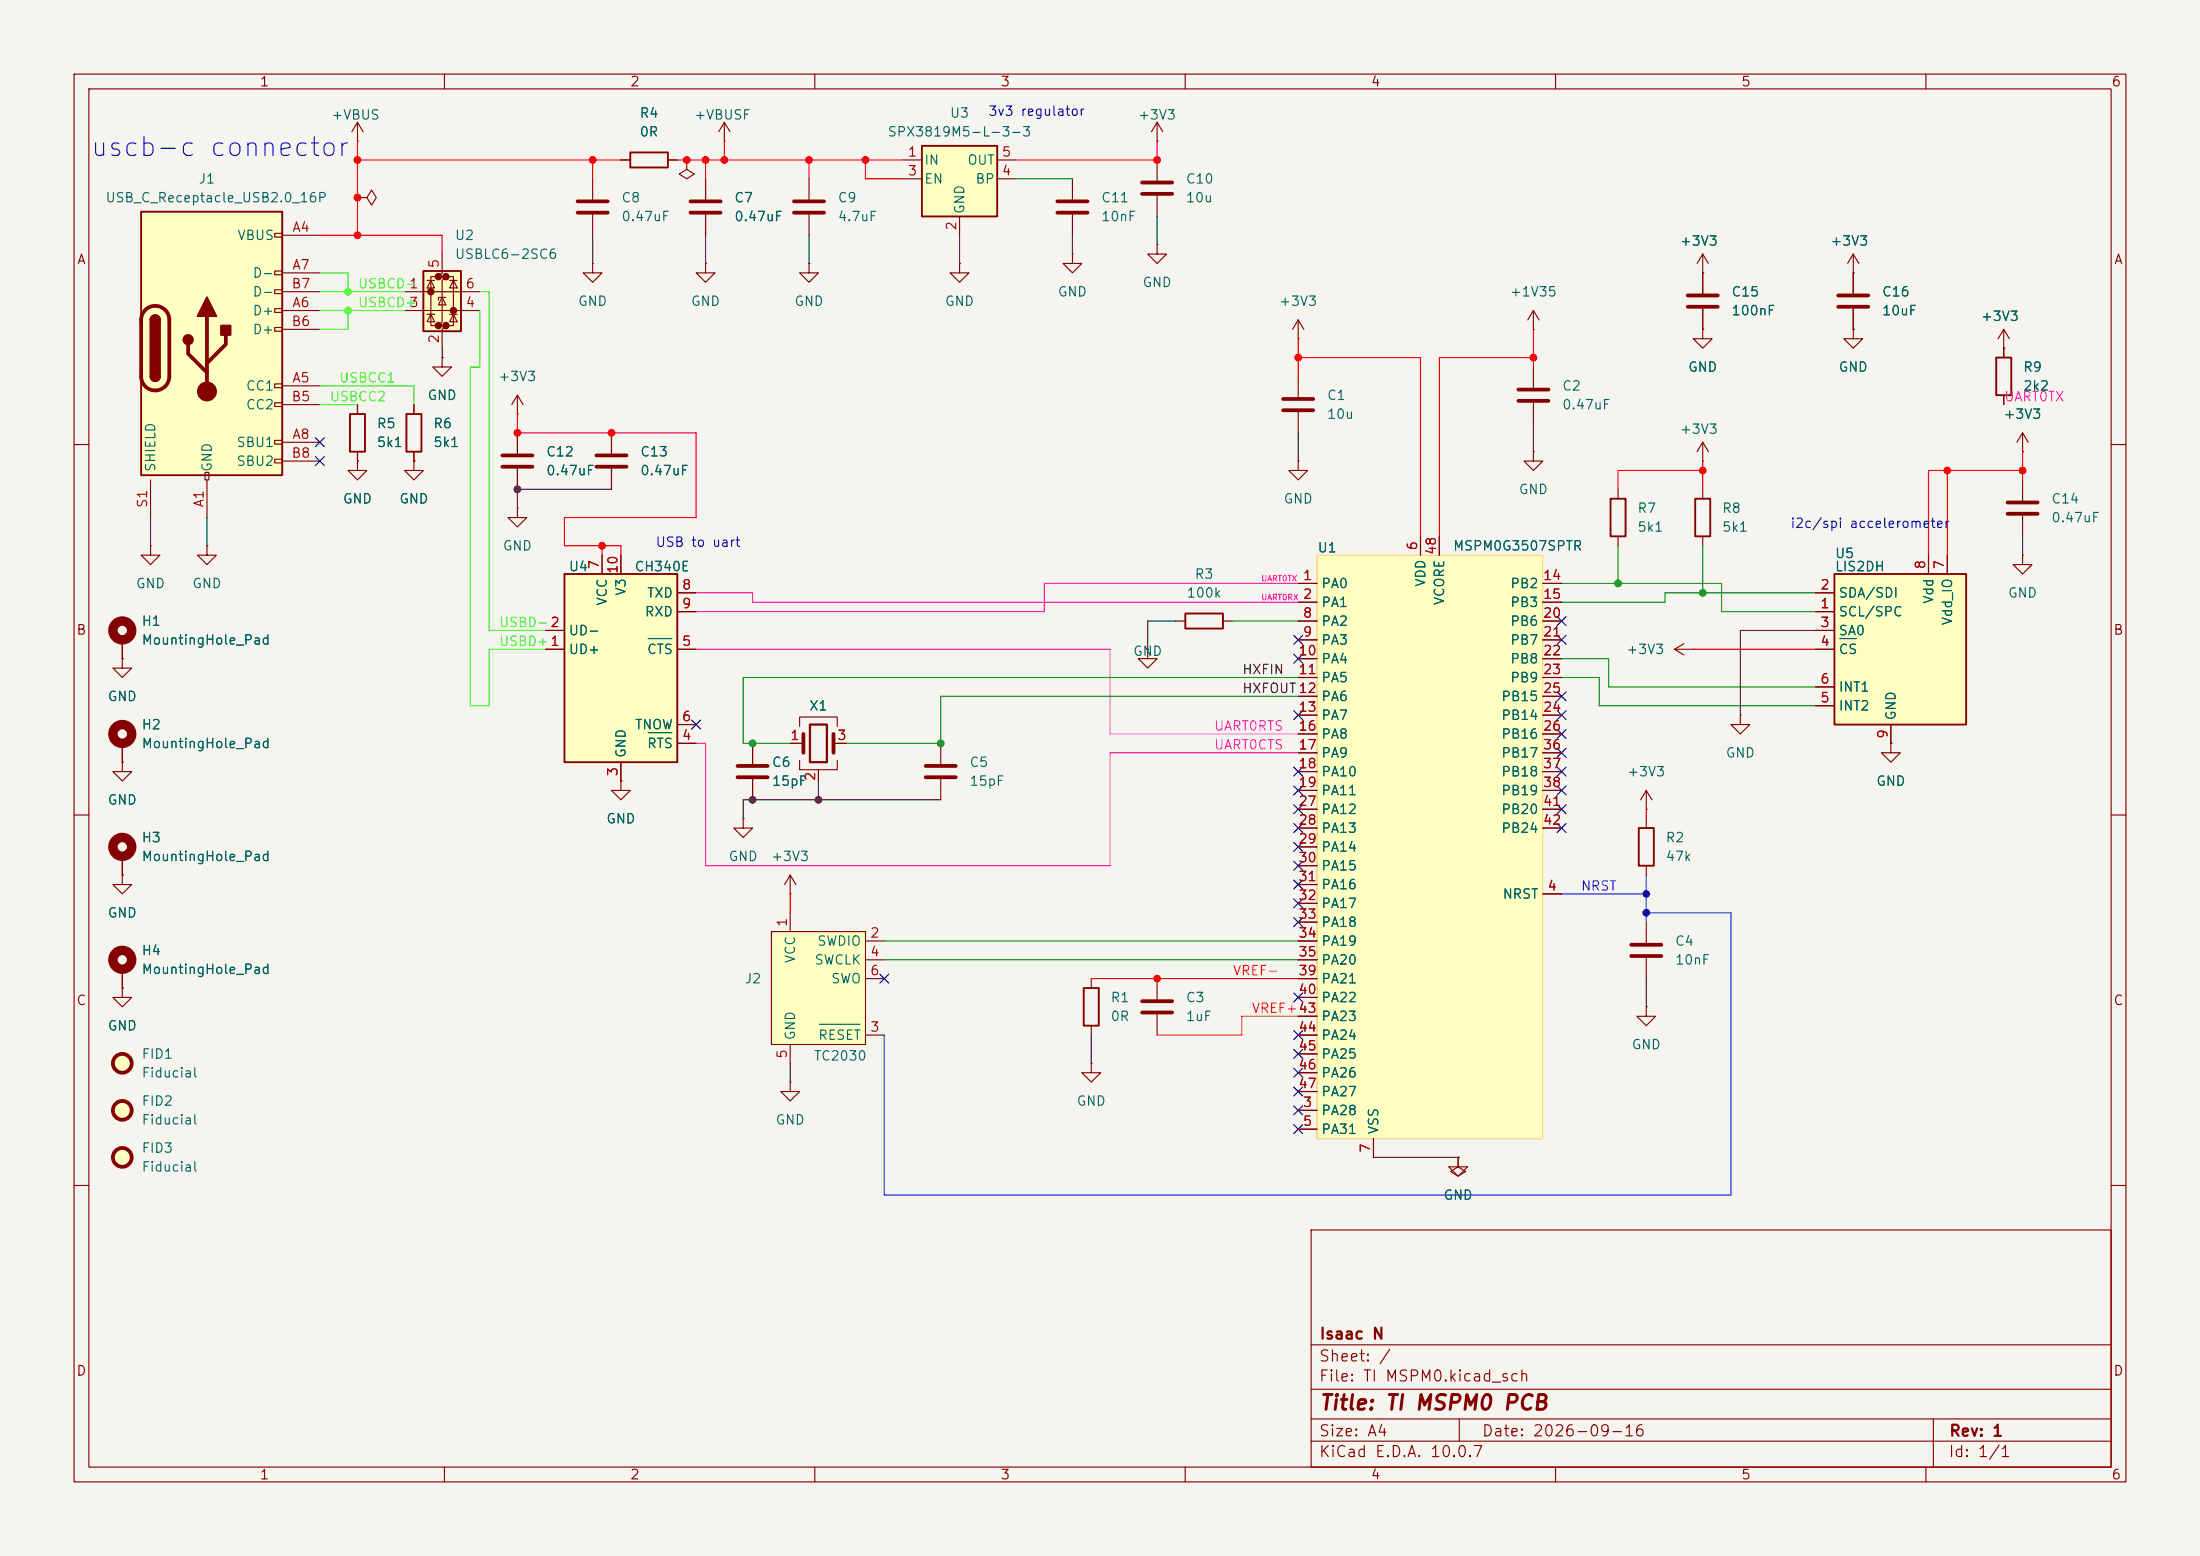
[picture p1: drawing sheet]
<svg xmlns="http://www.w3.org/2000/svg" width="297mm" height="210mm" viewBox="0 0 297 210" stroke-linecap="round" stroke-linejoin="round" font-family="sans-serif">
<path d="M0 0h297v210h-297z" fill="#f5f4ef" stroke="#f5f4ef" stroke-width=".14"/>
<g fill="none" stroke="#840000" stroke-width=".15">
<path d="M10 10h277v190h-277zM12 12h273v186h-273zM60 10v2M110 10v2M160 10v2M210 10v2M260 10v2M48.3 26.7h1.2l.7-1 .6 1-.6 1-.7-1M48.3 26.7h.1M48.3 54.6v1.3M59.7 48.3v1.2h1.3l-1.3 1.3-1.3-1.3h1.3M59.7 48.3h.1"/>
<path d="M69.8 55.9h.1M69.8 53.3v2.6M69.8 58.4v2.8M69.8 53.3l-.7 1.3M69.8 53.3l.8 1.3M175.3 45.7h.1M175.3 43.2l-.8 1.3M175.3 43.2l.7 1.3M175.3 43.2v2.5M10 60h2M48.3 62.2v1.3h1.2l-1.2 1.3-1.3-1.3h1.3M48.3 62.2h.1"/>
<path d="M48.3 61v1.2M55.9 62.2v1.3h1.2l-1.2 1.3-1.3-1.3h1.3M55.9 62.2h.1M69.8 68.6v1.3h1.3l-1.3 1.2-1.2-1.2h1.2M69.8 68.6h.1M69.8 63.2v2.8M229.9 66v1.3M229.9 72.4v1.3M285 60h2M154.9 87.6v1.3h1.3l-1.3 1.3-1.2-1.3h1.2M154.9 87.6h.1M234.9 96.5v1.3h1.3l-1.3 1.3-1.2-1.3h1.2"/>
<path d="M234.9 96.5h.1M10 110h2M222.2 110.5v1.3M222.2 116.8v1.3M255.3 100.3v1.3h1.2l-1.2 1.3-1.3-1.3h1.3M255.3 100.3h.1M285 110h2M10 160h2M177 166h108v32h-108zM285 160h2M60 198v2M110 198v2"/>
<path d="M160 198v2M177 194.5h108M177 191.5h108M177 187.5h108M177 181.5h108M197 191.5v3M210 198v2M260 198v2M261 191.5v6.5"/>
</g>
<path d="M47.2 55.9h2.1v5.1h-2.1zM228.9 67.3h2v5.1h-2zM221.2 111.8h2.1v5h-2.1z" fill="none" stroke="#840000" stroke-width=".25"/>
<path d="M67.8 61.5h4.1M67.8 63h4.1" fill="none" stroke="#840000" stroke-width=".51"/>
<path d="M57.1 36.6h5.1v8.1h-5.1z" fill="#ffffc2"/>
<g fill="#840000" stroke="#840000" stroke-width=".51">
<circle cx="58.2" cy="39.4" r=".25"/>
<circle cx="59.2" cy="37.3" r=".25"/>
<circle cx="59.2" cy="43.9" r=".25"/>
<circle cx="60.2" cy="37.3" r=".25"/>
<circle cx="60.2" cy="43.9" r=".25"/>
<circle cx="61.2" cy="41.9" r=".25"/>
</g>
<g fill="none" stroke="#840000" stroke-width=".15">
<path d="M54.6 39.4h10.2M57.7 37.8h1M58.2 37.8l.5 1.1h-1zM59.2 37.3h-1v6.6h1M59.7 34.3v2.5l-.5 .5h1l-.5 .5v5.6l-.5 .5h1l-.5 .6v2.5M60.2 37.3h1v6.6h-1M60.7 37.8h1M61.2 37.8l.5 1.1h-1zM80 35.6v1.2h1.3l-1.3 1.3-1.3-1.3h1.3M80 35.6h.1M80 24.1v2.8M80 29v2.8"/>
<path d="M92.7 21.6v1.3l1 .6-1 .6-1-.6 1-.6M92.7 21.6h.1M54.6 41.9h10.2M57.7 42.4h1M58.2 42.4l.5 1h-1zM59.7 40.1l.5 1h-1zM60.2 40.1h-1v.4M60.7 42.4h1M61.2 42.4l.5 1h-1z"/>
</g>
<path d="M57.1 36.6h5.1v8.1h-5.1z" fill="none" stroke="#840000" stroke-width=".25"/>
<path d="M78 27.2h4M78 28.7h4" fill="none" stroke="#840000" stroke-width=".51"/>
<path d="M124.5 19.7h10.1v9.5h-10.1z" fill="#ffffc2"/>
<path d="M124.5 19.7h10.1v9.5h-10.1zM85.1 20.6h5.1v2h-5.1z" fill="none" stroke="#840000" stroke-width=".25"/>
<g fill="none" stroke="#840000" stroke-width=".15">
<path d="M97.8 19.1h.1M97.8 16.5l-.8 1.3M97.8 16.5l.8 1.3M97.8 16.5v2.6M83.8 21.6h1.3M90.2 21.6h1.2M95.2 35.6v1.2h1.3l-1.3 1.3-1.2-1.3h1.2M95.2 35.6h.1M95.2 24.1v2.8M95.2 29v2.8M109.2 35.6v1.2h1.3l-1.3 1.3-1.3-1.3h1.3M109.2 35.6h.1"/>
<path d="M121.9 21.6h2.6M121.9 24.1h2.6M129.5 35.6v1.2h1.3l-1.3 1.3-1.2-1.3h1.2M129.5 35.6h.1M129.5 29.2v2.6M134.6 21.6h2.6M134.6 24.1h2.6"/>
</g>
<path d="M93.2 27.2h4.1M93.2 28.7h4.1" fill="none" stroke="#840000" stroke-width=".51"/>
<path d="M247.6 77.5h17.8v20.3h-17.8z" fill="#ffffc2"/>
<path d="M247.6 77.5h17.8v20.3h-17.8zM146.3 133.4h2v5h-2z" fill="none" stroke="#840000" stroke-width=".25"/>
<g fill="none" stroke="#840000" stroke-width=".15">
<path d="M109.2 24.1v2.8M109.2 29v2.8M82.5 58.4v2.8M82.5 63.2v2.8M260.3 74.9v2.6M262.9 74.9v2.6M226.1 87.6h2.5M226.1 87.6l1.2 .8M227.3 86.9l-1.2 .7M228.6 87.6h.1M245.1 82.6h2.5M245.1 80h2.5"/>
<path d="M245.1 85.1h2.5M245.1 87.6h2.5M245.1 95.3h2.5M245.1 92.7h2.5M255.3 97.8v2.5M147.3 132.1v1.3M147.3 138.4v1.3M156.2 132.1v2.8M156.2 136.9v2.8M222.2 135.9v1.3h1.3l-1.3 1.2-1.2-1.2h1.2M222.2 135.9h.1M222.2 124.5v2.8"/>
<path d="M222.2 129.3v2.8M106.7 146.1v1.2h1.2l-1.2 1.3-1.3-1.3h1.3M106.7 146.1h.1M147.3 143.5v1.3h1.3l-1.3 1.3-1.3-1.3h1.3M147.3 143.5h.1M196.8 156.2v1.3h1.3l-1.3 1.3-1.2-1.3h1.2M196.8 156.2h.1"/>
</g>
<path d="M248.4 86.2h2.2" fill="none" stroke="#006464" stroke-width=".15"/>
<path d="M107.2 28.7h4.1M107.2 27.2h4.1M80.5 61.5h4.1M80.5 63h4.1M154.2 135.1h4M154.2 136.7h4M220.2 127.5h4.1M220.2 129h4.1" fill="none" stroke="#840000" stroke-width=".51"/>
<path d="M177.8 74.9h30.5v78.8h-30.5z" fill="#ffffc2"/>
<path d="M177.8 74.9h30.5v78.8h-30.5z" fill="none" stroke="#ffc760" stroke-width=".15"/>
<g fill="none" stroke="#840000" stroke-width=".15">
<path d="M156.2 33v1.3h1.3l-1.3 1.3-1.3-1.3h1.3M156.2 33h.1M207 44.5h.1M207 41.9l-.8 1.3M207 41.9l.8 1.3M207 41.9v2.6M207 49.5v2.8M207 54.4v2.8M250.2 44.5v1.2h1.3l-1.3 1.3-1.3-1.3h1.3M250.2 44.5h.1M270.5 47h.1M270.5 44.5l-.8 1.2"/>
<path d="M270.5 44.5l.8 1.2M270.5 44.5v3.8M270.5 53.3v1.3M273 58.4l-.7 1.3M273 58.4l.8 1.3M273 58.4v2.6M175.3 78.7h2.5M191.8 72.4v2.5M194.3 72.4v2.5M207 61v1.2h1.3l-1.3 1.3-1.3-1.3h1.3M207 61h.1M208.3 78.7h2.5"/>
<path d="M273 61h.1M273 74.9v1.3h1.3l-1.3 1.3-1.2-1.3h1.2M273 74.9h.1M273 64.8v2.8M273 69.6v2.8M175.3 81.3h2.5M175.3 83.8h2.5M175.3 86.4h2.5M175.3 88.9h2.5M175.3 91.4h2.5M175.3 94h2.5M175.3 96.5h2.5"/>
<path d="M175.3 99.1h2.5M208.3 81.3h2.5M208.3 83.8h2.5M208.3 86.4h2.5M208.3 88.9h2.5M208.3 91.4h2.5M208.3 94h2.5M208.3 96.5h2.5M208.3 99.1h2.5M175.3 101.6h2.5M175.3 104.1h2.5M175.3 109.2h2.5"/>
<path d="M175.3 111.8h2.5M175.3 114.3h2.5M175.3 116.8h2.5M175.3 119.4h2.5M175.3 106.7h2.5M208.3 101.6h2.5M208.3 104.1h2.5M208.3 109.2h2.5M208.3 111.8h2.5M208.3 106.7h2.5M175.3 121.9h2.5M175.3 124.5h2.5"/>
<path d="M175.3 127h2.5M175.3 129.5h2.5M175.3 132.1h2.5M175.3 134.6h2.5M175.3 137.2h2.5M175.3 139.7h2.5M208.3 120.7h2.5M175.3 149.9h2.5M175.3 152.4h2.5M175.3 142.2h2.5M175.3 144.8h2.5M175.3 147.3h2.5"/>
<path d="M185.4 153.7v2.5"/>
</g>
<path d="M205 52.6h4M205 54.1h4M271 67.8h4.1M271 69.3h4.1" fill="none" stroke="#840000" stroke-width=".51"/>
<path d="M269.5 48.3h2v5h-2z" fill="none" stroke="#840000" stroke-width=".25"/>
<path d="M19 28.6h19.1v35.5h-19.1z" fill="#ffffc2"/>
<g fill="none" stroke="#840000" stroke-width=".15">
<path d="M37.1 31.5h1v.5h-1zM37.1 36.6h1v.5h-1zM37.1 39.1h1v.5h-1zM38.1 31.8h5.1M38.1 36.8h5.1M38.1 39.4h5.1M156.2 21.6v2.8M156.2 26.4v2.8M37.1 41.7h1v.5h-1zM37.1 51.8h1v.5h-1zM37.1 54.4h1v.5h-1zM37.1 44.2h1v.5h-1z"/>
<path d="M37.1 59.4h1v.5h-1zM38.1 52.1h5.1M38.1 41.9h5.1M38.1 59.7h5.1M38.1 54.6h5.1M38.1 44.5h5.1M55.9 54.6v1.3M175.3 50.8v2.8M175.3 55.6v2.8M20.3 64.8v5.1M27.7 63.8h.5v1h-.5zM27.9 64.8v5.1"/>
<path d="M37.1 62h1v.5h-1zM38.1 62.2h5.1M55.9 61v1.2M175.3 62.2v1.3h1.2l-1.2 1.3-1.3-1.3h1.3M175.3 62.2h.1M158.7 83.8h1.3M165.1 83.8h1.3M16.5 118.1v1.3h1.3l-1.3 1.3-1.3-1.3h1.3M16.5 118.1h.1M16.5 115.6v2.5M106.7 118.1l-.8 1.3M106.7 118.1l.7 1.3"/>
<path d="M106.7 118.1v2.6M16.5 133.4v1.2h1.3l-1.3 1.3-1.3-1.3h1.3M16.5 133.4h.1M106.7 120.7h.1"/>
</g>
<path d="M19 28.6h19.1v35.5h-19.1zM20.3 43.2a.64 .64 0 0 1 .7-.7 .64 .64 0 0 1 .6 .7M20.3 50.8a.64 .64 0 0 0 .7 .6 .64 .64 0 0 0 .6-.6M54.9 55.9h2v5.1h-2zM160 82.8h5.1v2h-5.1z" fill="none" stroke="#840000" stroke-width=".25"/>
<g fill="none" stroke="#840000" stroke-width=".51">
<path d="M154.2 26.2h4M154.2 24.6h4M19.6 41.8a1.9 1.9 0 0 1 2.1-.4 1.9 1.9 0 0 1 1.2 1.8v7.6a1.91 1.91 0 0 1-1.9 1.9 1.91 1.91 0 0 1-2-1.9v-7.6a1.9 1.9 0 0 1 .6-1.4zM25.4 46.5v1.3l2.5 2.5M27.9 42.7v10.1M30.5 45.2v1.3l-2.6 2.5M173.2 55.4h4.1M173.2 53.8h4.1"/>
<circle cx="16.5" cy="143.5" r="1.27"/>
<circle cx="16.5" cy="156.2" r="1.27"/>
</g>
<g fill="#840000" stroke="#840000" stroke-width=".25">
<path d="M20.3 43.2h1.3v7.6h-1.3z"/>
<path d="M20.5 42.7a.64 .64 0 0 1 .7-.1 .64 .64 0 0 1 .4 .6h-1.3z"/>
<path d="M20.3 50.8h1.3a.64 .64 0 0 1-.6 .6 .64 .64 0 0 1-.7-.6z"/>
<path d="M27.9 40.1l1.3 2.6h-2.5z"/>
<path d="M29.8 43.9h1.3v1.3h-1.3z"/>
<circle cx="25.4" cy="45.8" r=".63"/>
</g>
<circle cx="27.9" cy="52.8" r="1.27" fill="#840000" stroke="#840000" stroke-width=".15"/>
<g fill="#ffffc2" stroke="#ffffc2" stroke-width=".14">
<circle cx="16.5" cy="156.2" r="1.27"/>
<circle cx="16.5" cy="143.5" r="1.27"/>
</g>
<circle cx="16.5" cy="114.3" r="1.27" fill="none" stroke="#840000" stroke-width="1.3"/>
<path d="M104.1 125.7h12.7v15.3h-12.7z" fill="#ffffc2"/>
<g fill="none" stroke="#840000" stroke-width=".15">
<path d="M48.3 19.1h.1M48.3 16.5l-.8 1.3M48.3 16.5l.7 1.3M48.3 16.5v2.6M156.2 19.1h.1M156.2 16.5l-.8 1.3M156.2 16.5l.8 1.3M156.2 16.5v2.6M144.8 34.3v1.3h1.2l-1.2 1.2-1.3-1.2h1.3M144.8 34.3h.1M144.8 24.1v2.8M144.8 29v2.8"/>
<path d="M229.9 36.8h.1M229.9 34.3l-.8 1.3M229.9 34.3l.7 1.3M229.9 34.3v5.3M250.2 36.8h.1M250.2 34.3l-.8 1.3M250.2 34.3l.8 1.3M250.2 34.3v5.3M229.9 44.5v1.2h1.2l-1.2 1.3-1.3-1.3h1.3M229.9 44.5h.1M229.9 41.7v2.8M229.9 59.7v2.5"/>
<path d="M229.9 59.7l-.8 1.3M229.9 59.7l.7 1.3M250.2 41.7v2.8M20.3 73.7v1.2h1.3l-1.3 1.3-1.3-1.3h1.3M20.3 73.7h.1M27.9 73.7v1.2h1.3l-1.3 1.3-1.2-1.3h1.2M27.9 73.7h.1M218.4 66v1.3M218.4 72.4v1.3M229.9 62.2h.1M16.5 88.9v1.3h1.3l-1.3 1.2-1.3-1.2h1.3M16.5 88.9h.1"/>
<path d="M16.5 86.4v2.5M16.5 102.9v1.2h1.3l-1.3 1.3-1.3-1.3h1.3M16.5 102.9h.1M16.5 100.3v2.6M83.8 105.4v1.3h1.3l-1.3 1.3-1.3-1.3h1.3M83.8 105.4h.1M100.3 110.5v1.3h1.3l-1.3 1.2-1.2-1.2h1.2M100.3 110.5h.1M127 100.3v2.8M127 105.2v2.8M222.2 109.2h.1M222.2 106.7l-.7 1.3"/>
<path d="M222.2 106.7l.8 1.3M222.2 106.7v2.5M16.5 130.8v2.6M104.1 125.7h12.7v15.3h-12.7zM106.7 123.2v2.5M116.8 127h2.6M116.8 139.7h2.6M116.8 129.5h2.6M116.8 132.1h2.6M106.7 141v2.5"/>
</g>
<path d="M110.6 138.3h5.5" fill="none" stroke="#006464" stroke-width=".15"/>
<circle cx="16.5" cy="149.9" r="1.27" fill="#ffffc2" stroke="#ffffc2" stroke-width=".14"/>
<g fill="none" stroke="#840000" stroke-width=".51">
<path d="M142.7 27.2h4.1M142.7 28.7h4.1M227.8 39.9h4.1M248.2 39.9h4M227.8 41.4h4.1M248.2 41.4h4M125 103.4h4M125 104.9h4"/>
<circle cx="16.5" cy="149.9" r="1.27"/>
</g>
<g fill="none" stroke="#840000" stroke-width="1.3">
<circle cx="16.5" cy="85.1" r="1.27"/>
<circle cx="16.5" cy="99.1" r="1.27"/>
<circle cx="16.5" cy="129.5" r="1.27"/>
</g>
<path d="M217.4 67.3h2.1v5.1h-2.1z" fill="none" stroke="#840000" stroke-width=".25"/>
<path d="M76.2 77.5h15.2v25.4h-15.2z" fill="#ffffc2"/>
<path d="M76.2 77.5h15.2v25.4h-15.2z" fill="none" stroke="#840000" stroke-width=".25"/>
<g fill="none" stroke="#840000" stroke-width=".15">
<path d="M83.8 21.6h1.3M90.2 21.6h1.2M92.7 21.6h.1M95.2 24.1v2.8M95.2 29v2.8M229.9 36.8h.1M229.9 36.8v2.8M250.2 36.8h.1M250.2 36.8v2.8M48.3 54.6v1.3M55.9 54.6v1.3M59.7 48.3h.1"/>
<path d="M69.8 58.4v2.8M82.5 58.4v2.8M229.9 44.5h.1M229.9 41.7v2.8M250.2 44.5h.1M250.2 41.7v2.8M270.5 47h.1M270.5 47v1.3M270.5 53.3v1.3M48.3 62.2h.1M48.3 61v1.2M55.9 62.2h.1"/>
<path d="M55.9 61v1.2M69.8 63.2v2.8M81.3 74.9v2.6M82.5 63.2v2.8M83.8 74.9v2.6M175.3 78.7h2.5M191.8 72.4v2.5M194.3 72.4v2.5M208.3 78.7h2.5M260.3 74.9v2.6M262.9 74.9v2.6M273 61h.1"/>
<path d="M16.5 88.9h.1M16.5 86.4v2.5M73.7 87.6h2.5M73.7 85.1h2.5M91.4 87.6h2.6M91.4 97.8h2.6M91.4 80h2.6M91.4 82.6h2.6M107.9 98v-1.2h5.1v1.2M175.3 81.3h2.5M175.3 83.8h2.5M175.3 86.4h2.5"/>
<path d="M175.3 88.9h2.5M175.3 91.4h2.5M175.3 94h2.5M175.3 96.5h2.5M175.3 99.1h2.5M208.3 81.3h2.5M208.3 83.8h2.5M208.3 86.4h2.5M208.3 88.9h2.5M208.3 91.4h2.5M208.3 94h2.5M208.3 96.5h2.5"/>
<path d="M208.3 99.1h2.5M245.1 87.6h2.5M245.1 85.1h2.5M245.1 80h2.5M245.1 82.6h2.5M245.1 95.3h2.5M245.1 92.7h2.5M255.3 97.8v2.5M16.5 118.1h.1M16.5 102.9h.1M16.5 100.3v2.6M16.5 115.6v2.5"/>
<path d="M83.8 105.4h.1M83.8 102.9v2.5M91.4 100.3h2.6M101.6 100.3v2.8M101.6 105.2v2.8M106.7 100.3h1.8M107.9 102.6v1.3h5.1v-1.3M110.5 103.9v1.5M112.5 100.3h1.8M175.3 101.6h2.5M175.3 104.1h2.5M175.3 109.2h2.5"/>
<path d="M175.3 111.8h2.5M175.3 114.3h2.5M175.3 116.8h2.5M175.3 119.4h2.5M175.3 106.7h2.5M208.3 101.6h2.5M208.3 104.1h2.5M208.3 109.2h2.5M208.3 111.8h2.5M208.3 106.7h2.5M255.3 100.3h.1M16.5 133.4h.1"/>
<path d="M16.5 130.8v2.6M175.3 121.9h2.5M175.3 124.5h2.5M175.3 127h2.5M175.3 129.5h2.5M175.3 132.1h2.5M175.3 134.6h2.5M175.3 137.2h2.5M175.3 139.7h2.5M208.3 120.7h2.5M175.3 149.9h2.5M175.3 152.4h2.5"/>
<path d="M175.3 142.2h2.5M175.3 144.8h2.5M175.3 147.3h2.5M185.4 153.7v2.5M196.8 156.2h.1"/>
</g>
<path d="M87.5 98.9h3.2M87.5 86.2h3.2M248.4 86.2h2.2" fill="none" stroke="#006464" stroke-width=".15"/>
<path d="M108.5 99.1v2.5M112.5 99.1v2.5M99.6 103.4h4M99.6 104.9h4" fill="none" stroke="#840000" stroke-width=".51"/>
<path d="M109.3 97.8h2.3v5.1h-2.3z" fill="none" stroke="#840000" stroke-width=".3"/>
<g fill="none" stroke="#f00" stroke-width=".15">
<path d="M48.3 19.1v12.7M97.8 19.1v2.5M156.2 19.1v2.5h-19M43.2 31.8h16.5v2.5M48.3 21.6h35.5M80 21.6v2.5M91.4 21.6h30.5M95.2 21.6v2.5M109.2 21.6v2.5M116.8 21.6v2.5h5.1M69.8 55.9v2.5h24.2v11.5h-17.8v3.8h7.6v1.2M175.3 45.7v5.1"/>
<path d="M175.3 48.3h16.5v24.1M207 48.3h-12.7v24.1M207 44.5v5M81.3 73.7v1.2M229.9 63.5h-11.5v2.5M229.9 62.2v3.8M262.9 63.5v11.4M273 63.5h-12.7v11.4M273 61v3.8M228.6 87.6h16.5M222.2 109.2v1.3M106.7 120.7v2.5"/>
</g>
<path d="M43.2 36.8h3.8v2.6M43.2 39.4h11.4M64.8 39.4h1.2v45.7h7.7M43.2 52.1h12.7v2.5M43.2 54.6h5.1M43.2 41.9h11.4M47 41.9v2.6h-3.8M64.8 41.9v7.6h-1.3v45.8h2.5v-7.7h7.7" fill="none" stroke="#33ff18" stroke-width=".15"/>
<g fill="none" stroke="#151d1f" stroke-width=".15">
<path d="M80 31.8v3.8M95.2 31.8v3.8M109.2 31.8v3.8M129.5 31.8v3.8M144.8 31.8v2.5M156.2 29.2v3.8M59.7 47v1.3M175.3 58.4v3.8M207 57.2v3.8M20.3 69.9v3.8M27.9 69.9v3.8M82.5 66h-12.7v2.6"/>
<path d="M273 72.4v2.5M158.7 83.8h-3.8v3.8M245.1 85.1h-10.2v11.4M110.5 105.4v2.6M127 108h-26.7v2.5M147.3 139.7v3.8M222.2 132.1v3.8M106.7 143.5v2.6M185.4 156.2h11.4"/>
</g>
<path d="M137.2 24.1h7.6M210.8 78.7h21.6v3.9h12.7M218.4 73.7v5M229.9 73.7v6.3M166.4 83.8h8.9M175.3 91.4h-75v8.9h6.4M175.3 94h-48.3v6.3h-12.7M210.8 91.4h5.1v3.9h29.2M210.8 88.9h6.4v3.8h27.9M245.1 80h-20.3v1.3h-14M119.4 127h55.9M119.4 129.5h55.9" fill="none" stroke="#009600" stroke-width=".15"/>
<path d="M175.3 78.7h-34.3v3.9h-47M94 87.6h55.9v11.5h25.4M94 80h7.6v1.3h73.7M94 100.3h1.2v16.5h54.7v-15.2h25.4" fill="none" stroke="#ff25c7" stroke-width=".15"/>
<path d="M222.2 118.1v6.4M210.8 120.7h11.4M222.2 123.2h11.5v38.1h-114.3v-21.6" fill="none" stroke="#0e11ff" stroke-width=".15"/>
<path d="M147.3 132.1h28M175.3 137.2h-7.7v2.5h-11.4" fill="none" stroke="#ff3c0a" stroke-width=".15"/>
<g fill="none" stroke="#000084" stroke-width=".15">
<path d="M42.6 59.1l1.2 1.2M43.8 59.1l-1.2 1.2M42.6 61.6l1.2 1.2M43.8 61.6l-1.2 1.2M93.4 97.2l1.2 1.2M94.6 97.2l-1.2 1.2M174.7 88.3l1.2 1.2M174.7 95.9l1.2 1.2M174.7 85.8l1.2 1.2M175.9 88.3l-1.2 1.2M175.9 95.9l-1.2 1.2M175.9 85.8l-1.2 1.2"/>
<path d="M210.2 98.5l1.2 1.2M210.2 95.9l1.2 1.2M210.2 93.4l1.2 1.2M210.2 83.2l1.2 1.2M210.2 85.8l1.2 1.2M211.4 98.5l-1.2 1.2M211.4 95.9l-1.2 1.2M211.4 93.4l-1.2 1.2M211.4 83.2l-1.2 1.2M211.4 85.8l-1.2 1.2M174.7 106.1l1.2 1.2M174.7 103.5l1.2 1.2"/>
<path d="M174.7 111.2l1.2 1.2M174.7 113.7l1.2 1.2M174.7 116.2l1.2 1.2M174.7 118.8l1.2 1.2M174.7 108.6l1.2 1.2M175.9 106.1l-1.2 1.2M175.9 103.5l-1.2 1.2M175.9 111.2l-1.2 1.2M175.9 113.7l-1.2 1.2M175.9 116.2l-1.2 1.2M175.9 118.8l-1.2 1.2M175.9 108.6l-1.2 1.2"/>
<path d="M210.2 103.5l1.2 1.2M210.2 108.6l1.2 1.2M210.2 106.1l1.2 1.2M210.2 111.2l1.2 1.2M210.2 101l1.2 1.2M211.4 103.5l-1.2 1.2M211.4 108.6l-1.2 1.2M211.4 106.1l-1.2 1.2M211.4 111.2l-1.2 1.2M211.4 101l-1.2 1.2M118.8 131.5l1.2 1.2M120 131.5l-1.2 1.2"/>
<path d="M174.7 123.9l1.2 1.2M174.7 121.3l1.2 1.2M174.7 134l1.2 1.2M174.7 139.1l1.2 1.2M175.9 134l-1.2 1.2M175.9 139.1l-1.2 1.2M175.9 123.9l-1.2 1.2M175.9 121.3l-1.2 1.2M174.7 151.8l1.2 1.2M174.7 146.7l1.2 1.2M174.7 141.6l1.2 1.2M174.7 144.2l1.2 1.2"/>
<path d="M174.7 149.3l1.2 1.2M175.9 151.8l-1.2 1.2M175.9 141.6l-1.2 1.2M175.9 146.7l-1.2 1.2M175.9 144.2l-1.2 1.2M175.9 149.3l-1.2 1.2"/>
</g>
<g fill="#0e11ff" stroke="#0e11ff" stroke-width=".14">
<circle cx="222.2" cy="120.7" r=".46"/>
<circle cx="222.2" cy="123.2" r=".46"/>
</g>
<g fill="#009600" stroke="#009600" stroke-width=".14">
<circle cx="229.9" cy="80" r=".46"/>
<circle cx="218.4" cy="78.7" r=".46"/>
<circle cx="127" cy="100.3" r=".46"/>
<circle cx="101.6" cy="100.3" r=".46"/>
</g>
<g fill="#f00" stroke="#f00" stroke-width=".14">
<circle cx="48.3" cy="31.8" r=".46"/>
<circle cx="48.3" cy="26.7" r=".46"/>
<circle cx="116.8" cy="21.6" r=".46"/>
<circle cx="175.3" cy="48.3" r=".46"/>
<circle cx="156.2" cy="21.6" r=".46"/>
<circle cx="229.9" cy="63.5" r=".46"/>
<circle cx="262.9" cy="63.5" r=".46"/>
<circle cx="273" cy="63.5" r=".46"/>
<circle cx="207" cy="48.3" r=".46"/>
<circle cx="97.8" cy="21.6" r=".46"/>
<circle cx="109.2" cy="21.6" r=".46"/>
<circle cx="81.3" cy="73.7" r=".46"/>
<circle cx="82.5" cy="58.4" r=".46"/>
<circle cx="95.2" cy="21.6" r=".46"/>
<circle cx="92.7" cy="21.6" r=".46"/>
<circle cx="80" cy="21.6" r=".46"/>
<circle cx="69.8" cy="58.4" r=".46"/>
<circle cx="48.3" cy="21.6" r=".46"/>
</g>
<g fill="#33ff18" stroke="#33ff18" stroke-width=".14">
<circle cx="47" cy="41.9" r=".46"/>
<circle cx="47" cy="39.4" r=".46"/>
</g>
<g fill="#151d1f" stroke="#151d1f" stroke-width=".14">
<circle cx="110.5" cy="108" r=".46"/>
<circle cx="101.6" cy="108" r=".46"/>
<circle cx="69.8" cy="66" r=".46"/>
</g>
<circle cx="156.2" cy="132.1" r=".46" fill="#ff3c0a" stroke="#ff3c0a" stroke-width=".14"/>
<text font-size="2.5" fill="#0000c2" x="12" y="21.8">uscb-c connector</text>
<text font-size="2" fill="#840000" x="178" y="190.8">Title: TI MSPM0 PCB</text>
<g font-size="1.5" fill="#840000">
<text x="178" y="184.1">Sheet: /</text>
<text x="178" y="181.1">Isaac N</text>
<text x="178" y="186.8">File: TI MSPM0.kicad_sch</text>
<text x="178" y="197">KiCad E.D.A. 10.0.7</text>
<text x="178" y="194.2">Size: A4</text>
<text x="200" y="194.2">Date: 2026-09-16</text>
<text x="263" y="197">Id: 1/1</text>
<text x="263" y="194.2">Rev: 1</text>
</g>
<g font-size="1.3" fill="#840000">
<text x="35" y="12">1</text>
<text x="85" y="12">2</text>
<text x="135" y="12">3</text>
<text x="185" y="12">4</text>
<text x="235" y="12">5</text>
<text x="285" y="12">6</text>
<text x="10.3" y="36">A</text>
<text x="285.3" y="36">A</text>
<text x="10.2" y="86">B</text>
<text x="285.2" y="86">B</text>
<text x="10.2" y="136">C</text>
<text x="285.2" y="136">C</text>
<text x="10.2" y="186">D</text>
<text x="285.2" y="186">D</text>
<text x="35" y="200">1</text>
<text x="85" y="200">2</text>
<text x="135" y="200">3</text>
<text x="185" y="200">4</text>
<text x="235" y="200">5</text>
<text x="285" y="200">6</text>
</g>
<g font-size="1.3" fill="#006464">
<text x="44.6" y="16.5">+VBUS</text>
<text x="86.3" y="16.2">R4</text>
<text x="93.6" y="16.5">+VBUSF</text>
<text x="128.1" y="16.2">U3</text>
<text x="153.5" y="16.5">+3V3</text>
<text x="86.3" y="18.7">0R</text>
<text x="119.7" y="18.7">SPX3819M5-L-3-3</text>
<text x="124.7" y="22.6">IN</text>
<text x="130.5" y="22.6">OUT</text>
<text x="14.1" y="27.6">USB_C_Receptacle_USB2.0_16P</text>
<text x="26.7" y="25.1">J1</text>
<text x="83.8" y="27.6">C8</text>
<text x="99" y="27.6">C7</text>
<text x="113" y="27.6">C9</text>
<text x="124.7" y="25.1">EN</text>
<text x="130.5" y="29" transform="rotate(-90 130.5 29)">GND</text>
<text x="131.6" y="25.1">BP</text>
<text x="148.6" y="27.6">C11</text>
<text x="160" y="25.1">C10</text>
<text x="160" y="27.6">10u</text>
<text x="32" y="32.7">VBUS</text>
<text x="61.3" y="32.7">U2</text>
<text x="61.3" y="35.3">USBLC6-2SC6</text>
<text x="83.8" y="30.2">0.47uF</text>
<text x="99" y="30.2">0.47uF</text>
<text x="113" y="30.2">4.7uF</text>
<text x="148.6" y="30.2">10nF</text>
<text x="226.7" y="33.5">+3V3</text>
<text x="247" y="33.5">+3V3</text>
<text x="34" y="37.8">D-</text>
<text x="34" y="40.3">D-</text>
<text x="77.9" y="41.6">GND</text>
<text x="93.2" y="41.6">GND</text>
<text x="107.2" y="41.6">GND</text>
<text x="127.5" y="41.6">GND</text>
<text x="142.7" y="40.3">GND</text>
<text x="154.1" y="39.1">GND</text>
<text x="172.6" y="41.6">+3V3</text>
<text x="203.7" y="40.3">+1V35</text>
<text x="233.7" y="40.3">C15</text>
<text x="254" y="40.3">C16</text>
<text x="34" y="42.9">D+</text>
<text x="34" y="45.4">D+</text>
<text x="233.7" y="42.9">100nF</text>
<text x="254" y="42.9">10uF</text>
<text x="267.3" y="43.6">+3V3</text>
<text x="33.1" y="53">CC1</text>
<text x="67.2" y="51.8">+3V3</text>
<text x="210.8" y="53">C2</text>
<text x="227.8" y="50.5">GND</text>
<text x="248.1" y="50.5">GND</text>
<text x="273" y="50.5">R9</text>
<text x="273" y="53">2k2</text>
<text x="33.1" y="55.6">CC2</text>
<text x="50.8" y="58.1">R5</text>
<text x="57.6" y="54.3">GND</text>
<text x="58.4" y="58.1">R6</text>
<text x="179.1" y="54.3">C1</text>
<text x="179.1" y="56.8">10u</text>
<text x="210.8" y="55.6">0.47uF</text>
<text x="226.7" y="58.9">+3V3</text>
<text x="270.4" y="56.8">+3V3</text>
<text x="21.3" y="63.8" transform="rotate(-90 21.3 63.8)">SHIELD</text>
<text x="28.9" y="63.8" transform="rotate(-90 28.9 63.8)">GND</text>
<text x="31.8" y="60.7">SBU1</text>
<text x="31.8" y="63.2">SBU2</text>
<text x="50.8" y="60.7">5k1</text>
<text x="58.4" y="60.7">5k1</text>
<text x="73.6" y="61.9">C12</text>
<text x="73.6" y="64.5">0.47uF</text>
<text x="86.3" y="61.9">C13</text>
<text x="86.3" y="64.5">0.47uF</text>
<text x="46.2" y="68.3">GND</text>
<text x="53.8" y="68.3">GND</text>
<text x="173.2" y="68.3">GND</text>
<text x="204.9" y="67">GND</text>
<text x="221" y="69.5">R7</text>
<text x="232.4" y="69.5">R8</text>
<text x="276.8" y="68.3">C14</text>
<text x="276.8" y="70.8">0.47uF</text>
<text x="67.8" y="74.6">GND</text>
<text x="76.7" y="77.4">U4</text>
<text x="85.6" y="77.4">CH340E</text>
<text x="177.8" y="74.9">U1</text>
<text x="196.1" y="74.6">MSPM0G3507SPTR</text>
<text x="221" y="72.1">5k1</text>
<text x="232.4" y="72.1">5k1</text>
<text x="247.6" y="75.6">U5</text>
<text x="247.6" y="77.4">LIS2DH</text>
<text x="18.3" y="79.7">GND</text>
<text x="25.9" y="79.7">GND</text>
<text x="82.2" y="81.8" transform="rotate(-90 82.2 81.8)">VCC</text>
<text x="84.8" y="80.5" transform="rotate(-90 84.8 80.5)">V3</text>
<text x="87" y="83.5">RXD</text>
<text x="87.3" y="81">TXD</text>
<text x="160.1" y="81">100k</text>
<text x="161.2" y="78.4">R3</text>
<text x="178.3" y="79.7">PA0</text>
<text x="178.3" y="82.2">PA1</text>
<text x="192.7" y="79.3" transform="rotate(-90 192.7 79.3)">VDD</text>
<text x="195.3" y="81.8" transform="rotate(-90 195.3 81.8)">VCORE</text>
<text x="203.8" y="79.7">PB2</text>
<text x="203.8" y="82.2">PB3</text>
<text x="248.1" y="83.5">SCL/SPC</text>
<text x="248.1" y="81">SDA/SDI</text>
<text x="261.3" y="81.6" transform="rotate(-90 261.3 81.6)">Vdd</text>
<text x="271" y="81">GND</text>
<text x="19" y="84.8">H1</text>
<text x="19" y="87.3">MountingHole_Pad</text>
<text x="76.7" y="88.6">UD+</text>
<text x="76.7" y="86.1">UD-</text>
<text x="87.3" y="88.6">CTS</text>
<text x="152.9" y="88.8">GND</text>
<text x="178.3" y="84.8">PA2</text>
<text x="178.3" y="87.3">PA3</text>
<text x="178.3" y="89.9">PA4</text>
<text x="203.8" y="84.8">PB6</text>
<text x="203.8" y="87.3">PB7</text>
<text x="203.8" y="89.9">PB8</text>
<text x="219.5" y="88.6">+3V3</text>
<text x="248.1" y="86.1">SA0</text>
<text x="248.1" y="88.6">CS</text>
<text x="263.9" y="84.5" transform="rotate(-90 263.9 84.5)">Vdd_IO</text>
<text x="14.4" y="94.9">GND</text>
<text x="178.3" y="92.4">PA5</text>
<text x="178.3" y="94.9">PA6</text>
<text x="202.6" y="94.9">PB15</text>
<text x="203.8" y="92.4">PB9</text>
<text x="248.1" y="93.7">INT1</text>
<text x="19" y="98.8">H2</text>
<text x="19" y="101.3">MountingHole_Pad</text>
<text x="85.6" y="98.8">TNOW</text>
<text x="87.3" y="101.3">RTS</text>
<text x="109.2" y="96.2">X1</text>
<text x="178.3" y="97.5">PA7</text>
<text x="178.3" y="100">PA8</text>
<text x="202.6" y="97.5">PB14</text>
<text x="202.6" y="100">PB16</text>
<text x="248.1" y="96.2">INT2</text>
<text x="256.2" y="97.3" transform="rotate(-90 256.2 97.3)">GND</text>
<text x="84.8" y="102.4" transform="rotate(-90 84.8 102.4)">GND</text>
<text x="104.1" y="103.8">C6</text>
<text x="104.1" y="106.4">15pF</text>
<text x="130.8" y="103.8">C5</text>
<text x="130.8" y="106.4">15pF</text>
<text x="178.3" y="102.6">PA9</text>
<text x="178.3" y="105.1">PA10</text>
<text x="178.3" y="107.6">PA11</text>
<text x="202.6" y="102.6">PB17</text>
<text x="202.6" y="105.1">PB18</text>
<text x="202.6" y="107.6">PB19</text>
<text x="219.6" y="105.1">+3V3</text>
<text x="232.9" y="102.6">GND</text>
<text x="253.2" y="106.4">GND</text>
<text x="14.4" y="108.9">GND</text>
<text x="19" y="114">H3</text>
<text x="81.8" y="111.5">GND</text>
<text x="178.3" y="110.2">PA12</text>
<text x="178.3" y="112.7">PA13</text>
<text x="202.6" y="110.2">PB20</text>
<text x="202.6" y="112.7">PB24</text>
<text x="224.8" y="114">R2</text>
<text x="19" y="116.5">MountingHole_Pad</text>
<text x="98.3" y="116.5">GND</text>
<text x="104" y="116.5">+3V3</text>
<text x="178.3" y="115.3">PA14</text>
<text x="178.3" y="117.8">PA15</text>
<text x="224.8" y="116.5">47k</text>
<text x="14.4" y="124.2">GND</text>
<text x="178.3" y="120.3">PA16</text>
<text x="178.3" y="122.9">PA17</text>
<text x="178.3" y="125.4">PA18</text>
<text x="202.8" y="121.6">NRST</text>
<text x="19" y="129.2">H4</text>
<text x="19" y="131.8">MountingHole_Pad</text>
<text x="107.6" y="130.1" transform="rotate(-90 107.6 130.1)">VCC</text>
<text x="109.9" y="130.5">SWCLK</text>
<text x="110.2" y="128">SWDIO</text>
<text x="178.3" y="128">PA19</text>
<text x="178.3" y="130.5">PA20</text>
<text x="226" y="128">C4</text>
<text x="226" y="130.5">10nF</text>
<text x="100.5" y="133">J2</text>
<text x="112.1" y="133">SWO</text>
<text x="149.8" y="135.6">R1</text>
<text x="160" y="135.6">C3</text>
<text x="178.3" y="133">PA21</text>
<text x="178.3" y="135.6">PA22</text>
<text x="14.4" y="139.4">GND</text>
<text x="19" y="143.2">FID1</text>
<text x="107.6" y="140.5" transform="rotate(-90 107.6 140.5)">GND</text>
<text x="109.8" y="143.5">TC2030</text>
<text x="110.4" y="140.7">RESET</text>
<text x="149.8" y="138.1">0R</text>
<text x="160" y="138.1">1uF</text>
<text x="178.3" y="138.1">PA23</text>
<text x="178.3" y="140.7">PA24</text>
<text x="178.3" y="143.2">PA25</text>
<text x="220.2" y="141.9">GND</text>
<text x="19" y="145.7">Fiducial</text>
<text x="19" y="149.6">FID2</text>
<text x="145.3" y="149.6">GND</text>
<text x="178.3" y="145.7">PA26</text>
<text x="178.3" y="148.3">PA27</text>
<text x="19" y="155.9">FID3</text>
<text x="19" y="152.1">Fiducial</text>
<text x="104.6" y="152.1">GND</text>
<text x="178.3" y="150.8">PA28</text>
<text x="178.3" y="153.4">PA31</text>
<text x="186.4" y="153.2" transform="rotate(-90 186.4 153.2)">VSS</text>
<text x="19" y="158.4">Fiducial</text>
<text x="194.8" y="162.3">GND</text>
</g>
<g font-size="1.3" fill="#0000c2">
<text x="133.3" y="16">3v3 regulator</text>
<text x="241.6" y="71.6">i2c/spi accelerometer</text>
<text x="88.4" y="74.1">USB to uart</text>
</g>
<g font-size="1.3" fill="#a90000">
<text x="122.5" y="21.5">1</text>
<text x="122.5" y="24">3</text>
<text x="135.2" y="24">4</text>
<text x="135.2" y="21.5">5</text>
<text x="39.4" y="31.6">A4</text>
<text x="129.4" y="31.2" transform="rotate(-90 129.4 31.2)">2</text>
<text x="39.3" y="39.2">B7</text>
<text x="39.4" y="41.8">A6</text>
<text x="39.4" y="36.7">A7</text>
<text x="55.1" y="39.2">1</text>
<text x="55.1" y="41.8">3</text>
<text x="59.6" y="36.3" transform="rotate(-90 59.6 36.3)">5</text>
<text x="62.8" y="41.8">4</text>
<text x="62.8" y="39.2">6</text>
<text x="39.3" y="44.3">B6</text>
<text x="59.6" y="46.5" transform="rotate(-90 59.6 46.5)">2</text>
<text x="39.4" y="51.9">A5</text>
<text x="39.3" y="54.5">B5</text>
<text x="39.4" y="59.6">A8</text>
<text x="39.3" y="62.1">B8</text>
<text x="20.2" y="68.6" transform="rotate(-90 20.2 68.6)">S1</text>
<text x="27.8" y="68.6" transform="rotate(-90 27.8 68.6)">A1</text>
<text x="81.1" y="76.9" transform="rotate(-90 81.1 76.9)">7</text>
<text x="83.7" y="77.5" transform="rotate(-90 83.7 77.5)">10</text>
<text x="191.6" y="74.4" transform="rotate(-90 191.6 74.4)">6</text>
<text x="194.2" y="75" transform="rotate(-90 194.2 75)">48</text>
<text x="260.2" y="76.9" transform="rotate(-90 260.2 76.9)">8</text>
<text x="262.8" y="76.9" transform="rotate(-90 262.8 76.9)">7</text>
<text x="92" y="79.9">8</text>
<text x="92" y="82.4">9</text>
<text x="175.8" y="78.6">1</text>
<text x="175.8" y="81.1">2</text>
<text x="175.8" y="83.7">8</text>
<text x="208.2" y="78.6">14</text>
<text x="208.2" y="81.1">15</text>
<text x="208.2" y="83.7">20</text>
<text x="245.6" y="82.4">1</text>
<text x="245.6" y="79.9">2</text>
<text x="74.2" y="87.5">1</text>
<text x="74.2" y="85">2</text>
<text x="92" y="87.5">5</text>
<text x="175.2" y="88.8">10</text>
<text x="175.8" y="86.2">9</text>
<text x="208.2" y="86.2">21</text>
<text x="208.2" y="88.8">22</text>
<text x="245.6" y="85">3</text>
<text x="245.6" y="87.5">4</text>
<text x="175.2" y="91.3">11</text>
<text x="175.2" y="93.8">12</text>
<text x="208.2" y="91.3">23</text>
<text x="208.2" y="93.8">25</text>
<text x="245.6" y="95.1">5</text>
<text x="245.6" y="92.6">6</text>
<text x="92" y="100.2">4</text>
<text x="92" y="97.7">6</text>
<text x="106.6" y="100.2">1</text>
<text x="112.9" y="100.2">3</text>
<text x="175.2" y="96.4">13</text>
<text x="175.2" y="98.9">16</text>
<text x="175.2" y="101.5">17</text>
<text x="208.2" y="96.4">24</text>
<text x="208.2" y="98.9">26</text>
<text x="208.2" y="101.5">36</text>
<text x="255.1" y="99.8" transform="rotate(-90 255.1 99.8)">9</text>
<text x="83.7" y="104.9" transform="rotate(-90 83.7 104.9)">3</text>
<text x="110.4" y="105.5" transform="rotate(-90 110.4 105.5)">2</text>
<text x="175.2" y="104">18</text>
<text x="175.2" y="106.5">19</text>
<text x="208.2" y="104">37</text>
<text x="208.2" y="106.5">38</text>
<text x="175.2" y="109.1">27</text>
<text x="175.2" y="111.6">28</text>
<text x="208.2" y="109.1">41</text>
<text x="208.2" y="111.6">42</text>
<text x="175.2" y="114.2">29</text>
<text x="175.2" y="116.7">30</text>
<text x="175.2" y="119.2">31</text>
<text x="106.5" y="125.2" transform="rotate(-90 106.5 125.2)">1</text>
<text x="175.2" y="121.8">32</text>
<text x="175.2" y="124.3">33</text>
<text x="208.8" y="120.5">4</text>
<text x="117.4" y="126.9">2</text>
<text x="117.4" y="129.4">4</text>
<text x="117.4" y="131.9">6</text>
<text x="175.2" y="126.9">34</text>
<text x="175.2" y="129.4">35</text>
<text x="175.2" y="131.9">39</text>
<text x="175.2" y="134.5">40</text>
<text x="175.2" y="137">43</text>
<text x="106.5" y="143" transform="rotate(-90 106.5 143)">5</text>
<text x="117.4" y="139.6">3</text>
<text x="175.2" y="139.6">44</text>
<text x="175.2" y="142.1">45</text>
<text x="175.2" y="144.6">46</text>
<text x="175.2" y="147.2">47</text>
<text x="175.8" y="149.7">3</text>
<text x="175.8" y="152.3">5</text>
<text x="185.3" y="155.7" transform="rotate(-90 185.3 155.7)">7</text>
</g>
<g font-size="1.3" fill="#33ff18">
<text x="48.2" y="39.2">USBCD-</text>
<text x="48.2" y="41.8">USBCD+</text>
<text x="45.7" y="51.9">USBCC1</text>
<text x="44.4" y="54.5">USBCC2</text>
<text x="67.3" y="87.5">USBD+1</text>
<text x="67.3" y="85">USBD-2</text>
</g>
<g font-size="1.3" fill="#ff25c7">
<text x="270.5" y="54.5">UART0TX</text>
<text x="163.8" y="98.9">UART0RTS</text>
<text x="163.8" y="101.5">UART0CTS</text>
</g>
<g font-size="1.3" fill="#0f0f0f">
<text x="167.6" y="91.3">HXFIN</text>
<text x="167.6" y="93.9">HXFOUT12</text>
</g>
<text font-size="1.3" fill="#0e11ff" x="213.3" y="120.5">NRST</text>
<g font-size="1.3" fill="#ff3c0a">
<text x="166.3" y="132">VREF-</text>
<text x="168.9" y="137">VREF+43</text>
</g>
<g font-size=".8" fill="#ff25c7">
<text x="170.2" y="81.2">UART0RX</text>
<text x="170.2" y="78.7">UART0TX</text>
</g>
</svg>
